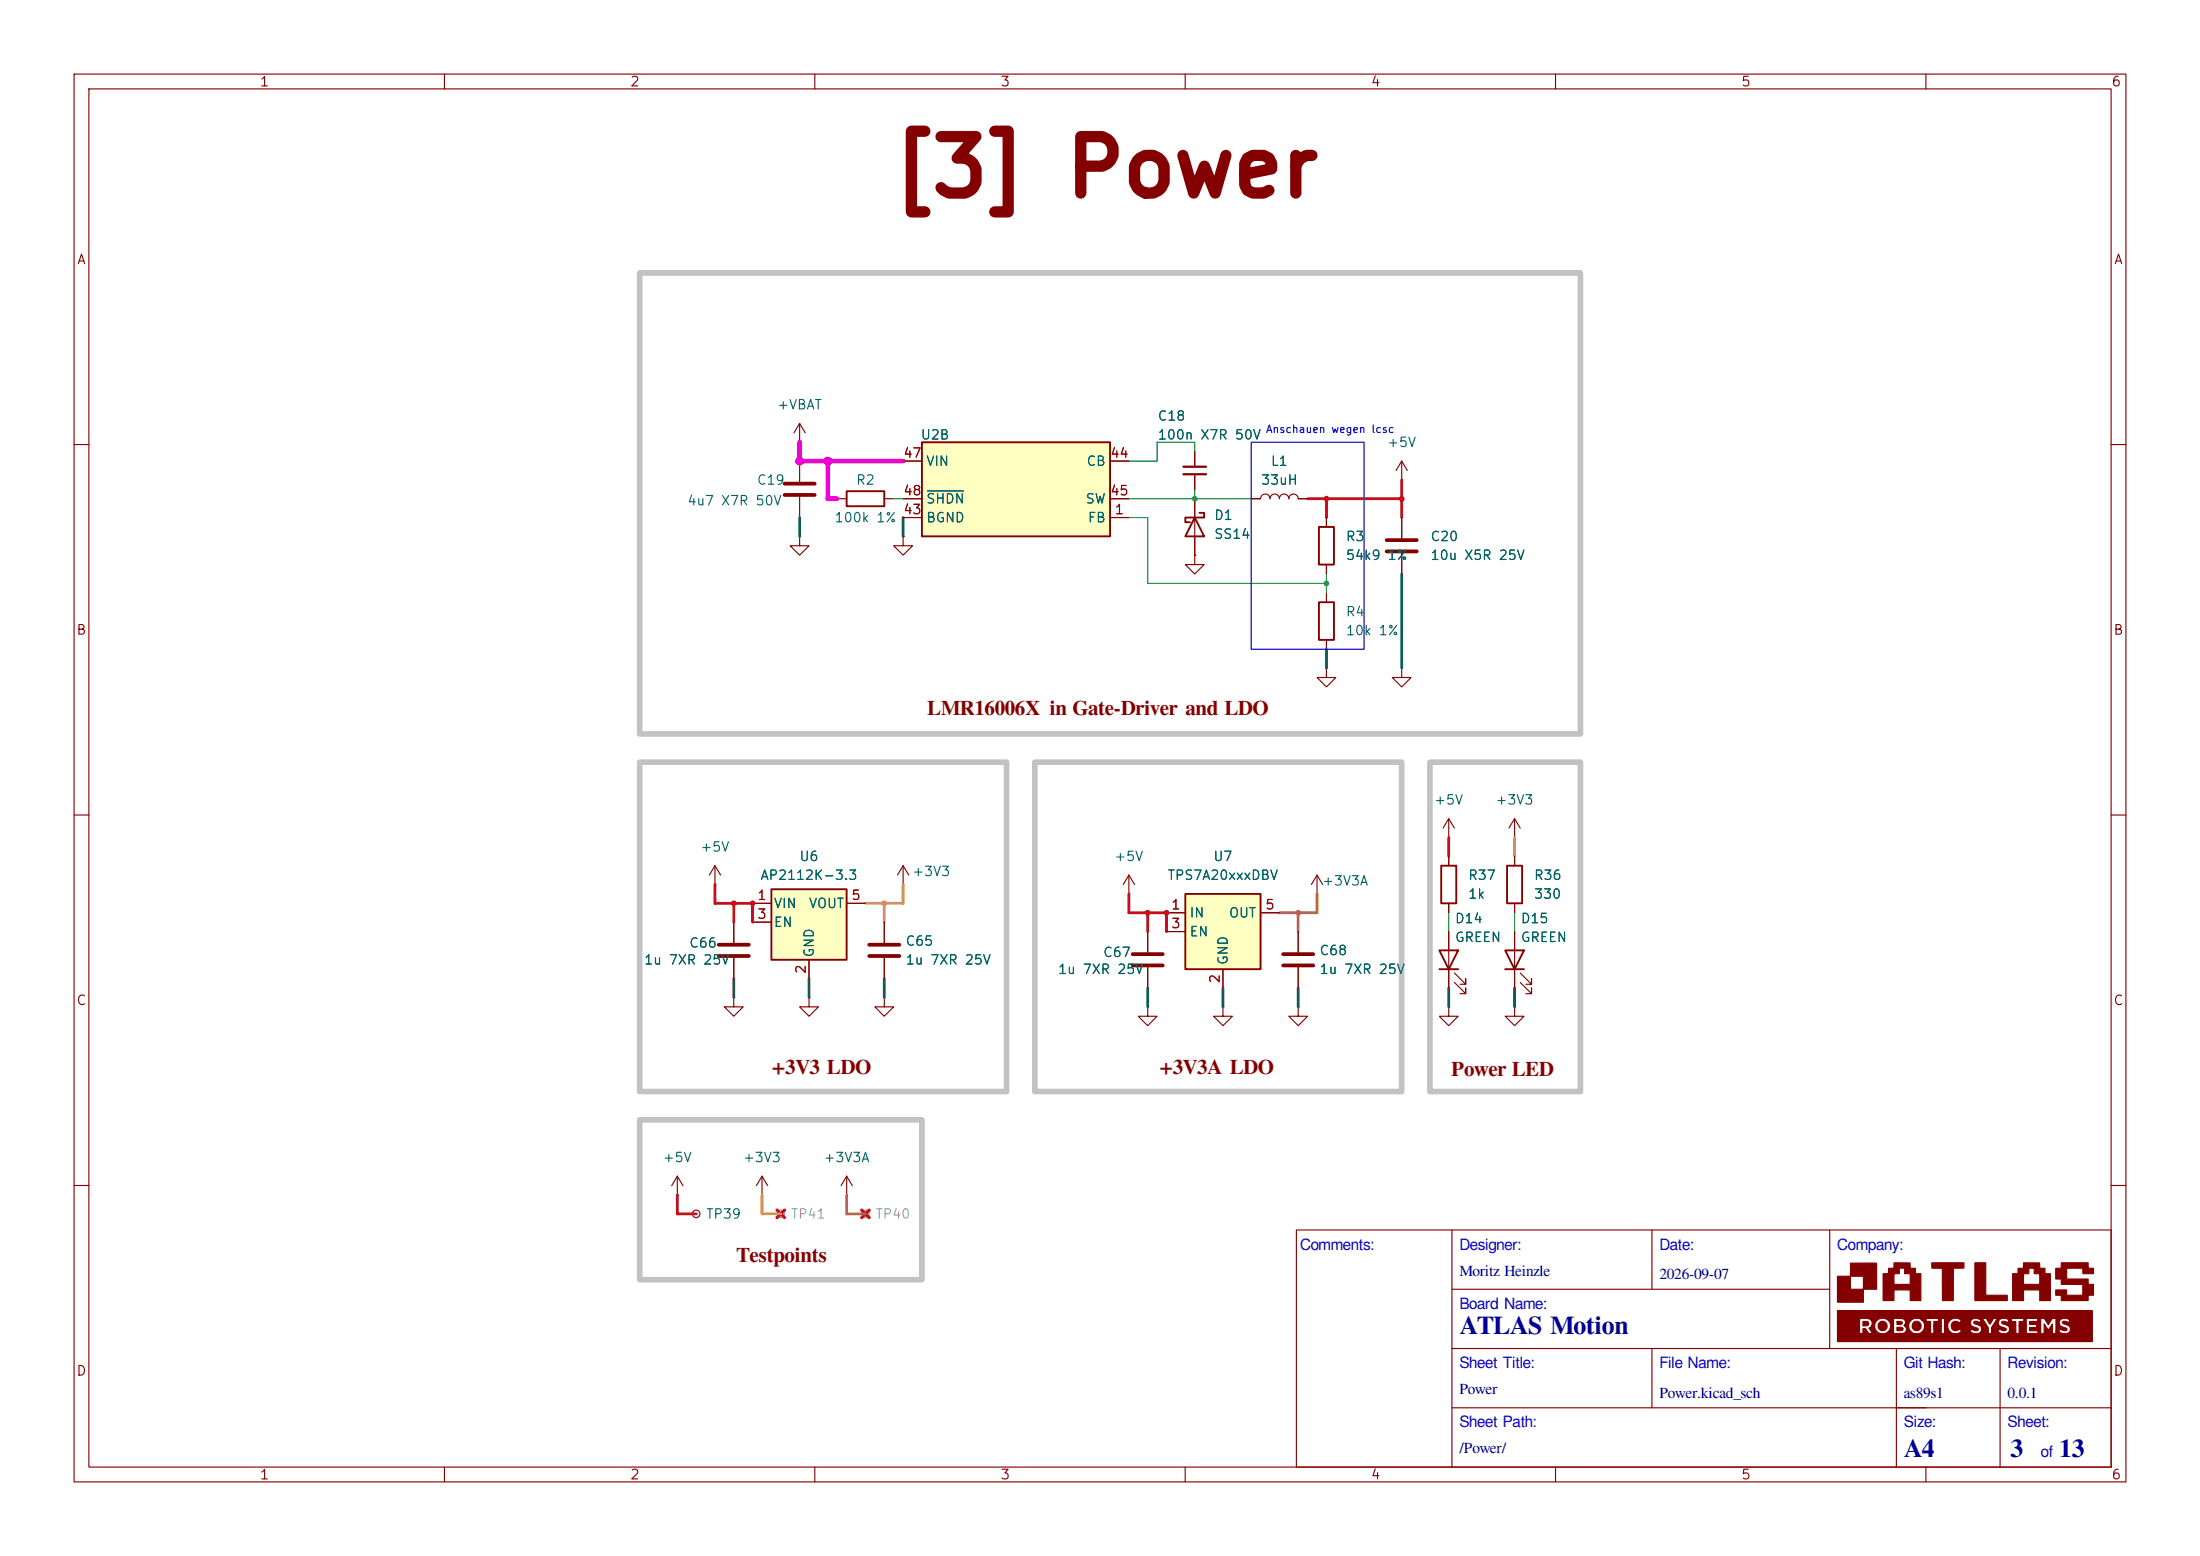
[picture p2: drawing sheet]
<svg xmlns="http://www.w3.org/2000/svg" width="297mm" height="210mm" viewBox="0 0 297 210" stroke-linecap="round" stroke-linejoin="round" font-family="sans-serif">
<g fill="none" stroke="#840000" stroke-width=".15">
<path d="M10 10h277v190h-277zM12 12h273v186h-273zM60 10v2M110 10v2M160 10v2M210 10v2M260 10v2M107.9 59.7h.1M107.9 57.2l-.7 1.2M107.9 57.2l.8 1.2M107.9 57.2v2.5M10 60h2"/>
<path d="M161.3 74.9v1.3h1.3l-1.3 1.3-1.3-1.3h1.3M161.3 74.9h.1M161.3 61v2M161.3 64v2M161.3 67.3v7.6M189.2 64.8h.1M189.2 62.2l-.7 1.3M189.2 62.2l.8 1.3M189.2 62.2v2.6M285 60h2M189.2 90.2v1.2h1.3l-1.3 1.3-1.2-1.3h1.2M189.2 90.2h.1"/>
<path d="M10 110h2M285 110h2M10 160h2M175 166h110v32h-110zM196 174h51M196 166v32M223 166v8M247 166v16M285 160h2M60 198v2M110 198v2M160 198v2"/>
<path d="M196 190h89M196 182h89M210 198v2M223 182v8M256 182v16M260 198v2M270 182v16"/>
</g>
<g fill="#840000" stroke="#840000" stroke-width=".15">
<path d="M248.1 176.9h34.4v4.2h-34.4v-1.9h2.9l.1 .8h.4v-.7h.3l.5 .7h.2h.3l-.5-.7 .4-.4h.4v.2a1.08 1.08 0 0 0 1.1 .9 1.08 1.08 0 0 0 1-1h.4v1h.9a.59 .59 0 0 0 .8-.3 .59 .59 0 0 0-.2-.7v-.1h.6a1.07 1.07 0 0 0 1.4 1.1 1.07 1.07 0 0 0 .3-1.9h.6v.3h.6v1.6h.5v-1h1v1h.4v-1h.4a1.07 1.07 0 0 0 .7 1 1.07 1.07 0 0 0 1.2-.3h1.1l.1 .1a1.04 1.04 0 0 0 1.5-.2 .6 .6 0 0 0-.6-.8l-.4-.2v-.1a.54 .54 0 0 1 .7 0l.3-.3-.4-.2h.6l.3 .6a1.37 1.37 0 0 1 .4 1.4h.5v-.3h.8a1 1 0 0 0 1.6-.2 .68 .68 0 0 0-.8-.8l-.2-.1v-.2l.2-.1 .5 .2 .2-.4h.3v.2l.6 .1v1.6h.5v-1h1v1h1.5v-.4h-1.1v-.4h1v-.2h.5v1h.5v-1.3l.5 .8 .6-.8v1.3h.5v-.3h.3a.95 .95 0 0 0 1.6-.2 .72 .72 0 0 0-.8-.8l-.3-.2a.54 .54 0 0 1 .8 0l.3-.3a.85 .85 0 0 0-1.5 .3 .84 .84 0 0 0 .9 .7l.2 .2a.64 .64 0 0 1-.9 0l-.3 .3h-.3v-1.8h-.5l-.6 .9-.5-.9h-.5v1.1h-.5v-.2h-1v-.4h1.1v-.5h-1.5v1.1h-1v-.6h.6v-.5h-1.7v.2h-.3l-.3-.1a.68 .68 0 0 0-.9 .1 .68 .68 0 0 0 0 .9l.5 .2a.27 .27 0 0 1 .2 0 .27 .27 0 0 1 .1 .3 .92 .92 0 0 1-.8-.1l-.3 .3h-.8v-.5l.7-1.2-.5-.1-.5 .8-.4-.8h-1.3a.64 .64 0 0 0-.9 .5 .64 .64 0 0 0 .7 .8l.4 .2a.39 .39 0 0 1-.3 .2 .39 .39 0 0 1-.4-.1l-.2-.1-.3 .3h-1.1l-.3-.3a.63 .63 0 0 1-.9 0 .63 .63 0 0 1 0-.9 .63 .63 0 0 1 .9 0l.3-.3a1.09 1.09 0 0 0-1.2-.2 1.09 1.09 0 0 0-.7 1h-.4v-1.1h-.4v1.1h-1v-.6h.6v-.5h-1.7v.2h-.6a1.08 1.08 0 0 0-1.7 .8h-.6l.1-.2a.64 .64 0 0 0-.2-.6 .64 .64 0 0 0-.7-.1l-.7-.1v1.1h-.4a1.08 1.08 0 0 0-1-1.1 1.08 1.08 0 0 0-1.1 1h-.4v-.1a.77 .77 0 0 0-1-.9l-.7 .1v1.2h-2.9z"/>
<path d="M248.1 172.3h1.7v-1.8h3.5v3.5h-1.7v1.8h-3.5v-2.7h1.7v.9h1.8v-1.7h-1.8v.8h-1.7z"/>
<path d="M254.2 171.9h1.5v1.4h2.2v-1.4h-.8v-.7h-.7v.7h-1.5l.1-.7h.7v-.8l2.2 .1v.7h.7v.7h.7v3.6h-1.4v-1.4h-2.2v1.4h-1.5z"/>
<path d="M260.8 170.4h4.3v.7l-1.4 .1v4.3h-1.5v-4.3h-1.4z"/>
<path d="M266.6 170.4h1.5v4.4h2.9v.7h-4.4z"/>
<path d="M271.7 171.9h1.5v1.4h2.2v-1.4h-.8v-.7h-.7v.7h-1.5v-.7h.8v-.8l2.2 .1v.7h.7v.7h.7v3.6h-1.4v-1.4h-2.2v1.4h-1.5z"/>
<path d="M277.5 171.2h.8v-.8h3.6v.8h.7v.7h-1.4v-.7h-2.2v1.4h2.9v.7h.7v1.5h-.7v.7h-3.6v-.7h-.8v-.7h1.5v.7h2.2v-1.4l-2.9-.1v-.7h-.8z"/>
<path d="M251.5 178.4h.5a.31 .31 0 0 1 .3 .4 .31 .31 0 0 1-.5 .1l-.3 .1z"/>
<path d="M256.1 179.1h.3a.38 .38 0 0 1 .5 .4l-.2 .1h-.6z"/>
<path d="M256.1 178.4h.6l.1 .1v.1l-.1 .1-.6 .1z"/>
<circle cx="254.2" cy="179" r=".63"/>
<circle cx="258.8" cy="179" r=".63"/>
</g>
<path d="M159.8 63h3M159.8 64h3" fill="none" stroke="#840000" stroke-width=".3"/>
<path d="M161.3 69.9l1.3 2.5h-2.6zM161.9 69.2h.7v.7h-2.6v.6h.7" fill="none" stroke="#840000" stroke-width=".25"/>
<path d="M124.5 59.7h25.4v12.7h-25.4z" fill="#ffffc2"/>
<path d="M124.5 59.7h25.4v12.7h-25.4zM114.3 66.3h5.1v2h-5.1zM194.6 116.8h2v5.1h-2zM194.3 128.3h2.5l-1.2 2.5zM194.3 130.8h2.5" fill="none" stroke="#840000" stroke-width=".25"/>
<g fill="none" stroke="#840000" stroke-width=".15">
<path d="M107.9 72.4v1.3h1.3l-1.3 1.2-1.2-1.2h1.2M107.9 72.4h.1M107.9 62.2v2.8M107.9 67.1v2.8M113 67.3h1.3M119.4 67.3h1.2M121.9 72.4v1.3h1.3l-1.3 1.2-1.3-1.2h1.3M121.9 72.4h.1M121.9 69.9h2.6M121.9 62.2h2.6M121.9 67.3h2.6M149.9 69.9h2.5"/>
<path d="M149.9 62.2h2.5M149.9 67.3h2.5M168.9 67.3h1.3a.64 .64 0 0 1 .6-.6 .64 .64 0 0 1 .6 .6 .64 .64 0 0 1 .7-.6 .64 .64 0 0 1 .6 .6 .64 .64 0 0 1 .7-.6 .64 .64 0 0 1 .6 .6 .64 .64 0 0 1 .6-.6 .64 .64 0 0 1 .7 .6h1.2M189.2 69.9v2.7M189.2 74.7v2.8M195.6 113h.1M195.6 110.5v2.5M195.6 115.6v1.2M195.6 110.5l-.8 1.3M195.6 110.5l.7 1.3M195.6 121.9v1.3M195.6 125.7v7.7"/>
<path d="M196.3 132.6l1.6 1.5v-.7v.7h-.8M196.3 131.3l1.6 1.5v-.7v.7h-.8M91.4 158.8l-.7 1.2M91.4 158.8l.8 1.2M91.4 158.8v2.5M102.9 158.8l-.8 1.2M102.9 158.8l.7 1.2M102.9 158.8v2.5M91.4 161.3h.1M94 163.8h.1M102.9 161.3h.1"/>
<circle cx="94" cy="163.8" r=".51"/>
</g>
<path d="M125.2 66.3h4.9" fill="none" stroke="#006464" stroke-width=".15"/>
<path d="M105.9 65.3h4.1M105.9 66.8h4.1M187.2 72.9h4.1M187.2 74.4h4.1" fill="none" stroke="#840000" stroke-width=".51"/>
<g fill="none" stroke="#a1a1a1" stroke-width=".15">
<path d="M105.4 163.8h.1M116.8 163.8h.1"/>
<circle cx="105.4" cy="163.8" r=".51"/>
<circle cx="116.8" cy="163.8" r=".51"/>
</g>
<path d="M104.9 163.3l1 1M105.9 163.3l-1 1M116.3 163.3l1 1M117.3 163.3l-1 1" fill="none" stroke="#e12e31" stroke-width=".46"/>
<path d="M104.1 120h10.2v9.5h-10.2z" fill="#ffffc2"/>
<path d="M104.1 120h10.2v9.5h-10.2z" fill="none" stroke="#840000" stroke-width=".25"/>
<path d="M101.6 121.9h2.5M101.6 124.5h2.5M109.2 129.5v2.6M114.3 121.9h2.5" fill="none" stroke="#840000" stroke-width=".15"/>
<path d="M160 120.7h10.2v10.1h-10.2z" fill="#ffffc2"/>
<path d="M178.1 71.1h2v5.1h-2zM178.1 81.3h2v5.1h-2zM203.5 116.8h2v5.1h-2zM160 120.7h10.2v10.1h-10.2zM203.2 128.3h2.5l-1.2 2.5zM203.2 130.8h2.5" fill="none" stroke="#840000" stroke-width=".25"/>
<g fill="none" stroke="#840000" stroke-width=".15">
<path d="M121.9 72.4h.1M121.9 67.3h2.6M121.9 69.9h2.6M121.9 62.2h2.6M149.9 67.3h2.5M149.9 69.9h2.5M149.9 62.2h2.5M161.3 74.9h.1M161.3 61v2M161.3 64v2M161.3 67.3v2.6M161.3 72.4v2.5"/>
<path d="M168.9 67.3h1.3M175.3 67.3h1.2M179.1 69.9v1.2M179.1 76.2v1.3M189.2 69.9v2.7M189.2 74.7v2.8M179.1 90.2v1.2h1.2l-1.2 1.3-1.3-1.3h1.3M179.1 90.2h.1M179.1 80v1.3M179.1 86.4v1.2M96.5 119.4h.1M96.5 116.8l-.7 1.3"/>
<path d="M96.5 116.8l.8 1.3M96.5 116.8v2.6M121.9 119.4h.1M121.9 116.8l-.7 1.3M121.9 116.8l.8 1.3M121.9 116.8v2.6M152.4 118.1l-.8 1.3M152.4 118.1l.8 1.3M152.4 118.1v2.6M177.8 118.1l-.8 1.3M177.8 118.1l.8 1.3M177.8 118.1v2.6"/>
<path d="M195.6 115.6v1.2M204.5 113h.1M204.5 110.5v2.5M204.5 115.6v1.2M204.5 110.5l-.8 1.3M204.5 110.5l.7 1.3M99.1 134.6v1.3h1.2l-1.2 1.3-1.3-1.3h1.3M99.1 134.6h.1M99.1 124.5v2.8M99.1 129.3v2.8M101.6 121.9h2.5M101.6 124.5h2.5"/>
<path d="M109.2 134.6v1.3h1.3l-1.3 1.3-1.3-1.3h1.3M109.2 134.6h.1M109.2 129.5v2.6M114.3 121.9h2.5M119.4 134.6v1.3h1.2l-1.2 1.3-1.3-1.3h1.3M119.4 134.6h.1M119.4 124.5v2.8M119.4 129.3v2.8M152.4 120.7h.1M154.9 135.9v1.3h1.3l-1.3 1.2-1.2-1.2h1.2M154.9 135.9h.1M154.9 125.7v2.8"/>
<path d="M154.9 130.6v2.8M157.5 123.2h2.5M157.5 125.7h2.5M165.1 135.9v1.3h1.3l-1.3 1.2-1.3-1.2h1.3M165.1 135.9h.1M165.1 130.8v2.6M170.2 123.2h2.5M175.3 135.9v1.3h1.2l-1.2 1.2-1.3-1.2h1.3M175.3 135.9h.1M175.3 125.7v2.8M175.3 130.6v2.8M177.8 120.7h.1"/>
<path d="M195.6 135.9v1.3h1.2l-1.2 1.2-1.3-1.2h1.3M195.6 135.9h.1M195.6 121.9v1.3M195.6 125.7v2.6M195.6 130.8v2.6M204.5 135.9v1.3h1.2l-1.2 1.2-1.3-1.2h1.3M204.5 135.9h.1M204.5 121.9v1.3M204.5 125.7v7.7M205.2 132.6l1.6 1.5v-.7v.7h-.8M205.2 131.3l1.6 1.5v-.7v.7h-.8M114.3 158.8l-.8 1.2"/>
<path d="M114.3 158.8l.8 1.2M114.3 158.8v2.5M114.3 161.3h.1"/>
</g>
<path d="M97 127.5h4.1M97 129h4.1M117.3 127.5h4.1M117.3 129h4.1M152.9 128.8h4.1M152.9 130.3h4.1M173.2 128.8h4.1M173.2 130.3h4.1" fill="none" stroke="#840000" stroke-width=".51"/>
<path d="M107.9 69.9v2.5M121.9 69.9v2.5M189.2 77.5v12.7M179.1 87.6v2.6M99.1 132.1v2.5M109.2 132.1v2.5M119.4 132.1v2.5M154.9 133.4v2.5M165.1 133.4v2.5M175.3 133.4v2.5M195.6 133.4v2.5M204.5 133.4v2.5" fill="none" stroke="#484848" stroke-width=".38"/>
<path d="M120.6 67.3h1.3M152.4 67.3h16.5M152.4 69.9h2.5v8.8h24.2M161.3 61v-1.3h-5.1v2.5h-3.8M161.3 66v1.3M179.1 77.5v2.5M195.6 123.2v2.5M204.5 123.2v2.5" fill="none" stroke="#009600" stroke-width=".15"/>
<path d="M176.5 67.3h12.7M179.1 67.3v2.6M189.2 64.8v5.1M96.5 119.4v2.5h5.1v2.6M195.6 113v2.6M99.1 121.9v2.6M152.4 120.7v2.5h5.1v2.5M154.9 123.2v2.5M91.4 161.3v2.5h2.6" fill="none" stroke="#ff061c" stroke-width=".38"/>
<path d="M107.9 59.7v2.5h14M111.8 62.2v5.1h1.2" fill="none" stroke="#f0f" stroke-width=".63"/>
<path d="M175.3 123.2v2.5M177.8 120.7v2.5h-5.1M114.3 161.3v2.5h2.5" fill="none" stroke="#dd8500" stroke-width=".38"/>
<path d="M121.9 119.4v2.5h-5.1M204.5 113v2.6M119.4 121.9v2.6M102.9 161.3v2.5h2.5" fill="none" stroke="#f90" stroke-width=".38"/>
<path d="M86.4 36.8h127v62.3h-127zM86.4 102.9h49.5v44.4h-49.5zM139.7 102.9h49.5v44.4h-49.5zM193 102.9h20.4v44.4h-20.4zM86.4 151.1h38.1v21.6h-38.1z" fill="none" stroke="#c2c2c2" stroke-width=".76"/>
<path d="M168.9 59.7h15.2v27.9h-15.2z" fill="none" stroke="#0000c2" stroke-width=".15"/>
<path d="M125.2 66.3h4.9" fill="none" stroke="#006464" stroke-width=".15"/>
<g fill="#f0f" stroke="#f0f" stroke-width=".14">
<circle cx="107.9" cy="62.2" r=".54"/>
<circle cx="111.8" cy="62.2" r=".54"/>
</g>
<g fill="#ff061c" stroke="#ff061c" stroke-width=".14">
<circle cx="99.1" cy="121.9" r=".32"/>
<circle cx="154.9" cy="123.2" r=".32"/>
<circle cx="179.1" cy="67.3" r=".32"/>
<circle cx="189.2" cy="67.3" r=".32"/>
<circle cx="101.6" cy="121.9" r=".32"/>
<circle cx="157.5" cy="123.2" r=".32"/>
</g>
<g fill="#009600" stroke="#009600" stroke-width=".14">
<circle cx="179.1" cy="78.7" r=".3"/>
<circle cx="161.3" cy="67.3" r=".3"/>
</g>
<circle cx="119.4" cy="121.9" r=".32" fill="#f90" stroke="#f90" stroke-width=".14"/>
<circle cx="175.3" cy="123.2" r=".32" fill="#dd8500" stroke="#dd8500" stroke-width=".14"/>
<text font-size="7.6" fill="#840000" x="120.1" y="28.4">[3] Power</text>
<g font-size="3.5" fill="#00007f">
<text x="197" y="180.1">ATLAS Motion</text>
<text x="257" y="196.6">A4</text>
<text x="271.4" y="196.6">3</text>
<text x="278" y="196.6">13</text>
</g>
<g font-size="2.8" fill="#840000">
<text x="125.2" y="96.5">LMR16006X in Gate-Driver and LDO</text>
<text x="104.2" y="145">+3V3 LDO</text>
<text x="156.5" y="145">+3V3A LDO</text>
<text x="195.9" y="145.2">Power LED</text>
<text x="99.4" y="170.4">Testpoints</text>
</g>
<g font-size="2.1" fill="#00f">
<text x="175.5" y="168.7">Comments:</text>
<text x="197" y="168.7">Designer:</text>
<text x="224" y="168.7">Date:</text>
<text x="248" y="168.7">Company:</text>
<text x="197" y="176.7">Board Name:</text>
<text x="197" y="184.7">Sheet Title:</text>
<text x="224" y="184.7">File Name:</text>
<text x="257" y="184.7">Git Hash:</text>
<text x="271" y="184.7">Revision:</text>
<text x="197" y="192.7">Sheet Path:</text>
<text x="257" y="192.7">Size:</text>
<text x="271" y="192.7">Sheet:</text>
<text x="275.5" y="196.7">of</text>
</g>
<g font-size="2.1" fill="#00007f">
<text x="197" y="172.2">Moritz Heinzle</text>
<text x="224" y="172.7">2026-09-07</text>
<text x="197" y="188.2">Power</text>
<text x="224" y="188.7">Power.kicad_sch</text>
<text x="257" y="188.7">as89s1</text>
<text x="271" y="188.7">0.0.1</text>
<text x="197" y="196.2">/Power/</text>
</g>
<g font-size="1.3" fill="#840000">
<text x="35" y="12">1</text>
<text x="85" y="12">2</text>
<text x="135" y="12">3</text>
<text x="185" y="12">4</text>
<text x="235" y="12">5</text>
<text x="285" y="12">6</text>
<text x="10.3" y="36">A</text>
<text x="285.3" y="36">A</text>
<text x="10.2" y="86">B</text>
<text x="285.2" y="86">B</text>
<text x="10.2" y="136">C</text>
<text x="285.2" y="136">C</text>
<text x="10.2" y="186">D</text>
<text x="285.2" y="186">D</text>
<text x="35" y="200">1</text>
<text x="85" y="200">2</text>
<text x="135" y="200">3</text>
<text x="185" y="200">4</text>
<text x="235" y="200">5</text>
<text x="285" y="200">6</text>
</g>
<g font-size="1.3" fill="#006464">
<text x="104.8" y="55.6">+VBAT</text>
<text x="124.2" y="59.6">U2B</text>
<text x="156.2" y="57.1">C18</text>
<text x="156.2" y="59.6">100n X7R 50V</text>
<text x="102.1" y="65.7">C19</text>
<text x="115.5" y="65.7">R2</text>
<text x="124.9" y="63.2">VIN</text>
<text x="146.6" y="63.2">CB</text>
<text x="170.1" y="65.7">33uH</text>
<text x="171.5" y="63.2">L1</text>
<text x="187.2" y="60.7">+5V</text>
<text x="92.7" y="68.5">4u7 X7R 50V</text>
<text x="112.6" y="70.8">100k 1%</text>
<text x="124.9" y="70.8">BGND</text>
<text x="124.9" y="68.3">SHDN</text>
<text x="146.5" y="68.3">SW</text>
<text x="146.8" y="70.8">FB</text>
<text x="163.8" y="70.5">D1</text>
<text x="163.8" y="73">SS14</text>
<text x="181.6" y="73.4">R3</text>
<text x="181.6" y="75.9">54k9 1%</text>
<text x="193" y="73.4">C20</text>
<text x="193" y="75.9">10u X5R 25V</text>
<text x="181.6" y="83.5">R4</text>
<text x="181.6" y="86.1">10k 1%</text>
<text x="193.5" y="108.9">+5V</text>
<text x="201.8" y="108.9">+3V3</text>
<text x="94.5" y="115.3">+5V</text>
<text x="102.6" y="119.1">AP2112K-3.3</text>
<text x="107.8" y="116.5">U6</text>
<text x="123.1" y="118.6">+3V3</text>
<text x="150.3" y="116.5">+5V</text>
<text x="157.5" y="119.1">TPS7A20xxxDBV</text>
<text x="163.7" y="116.5">U7</text>
<text x="178.4" y="119.8">+3V3A</text>
<text x="198.1" y="119.1">R37</text>
<text x="207" y="119.1">R36</text>
<text x="104.4" y="122.9">VIN</text>
<text x="104.4" y="125.4">EN</text>
<text x="109.1" y="122.9">VOUT</text>
<text x="160.5" y="124.2">IN</text>
<text x="165.8" y="124.2">OUT</text>
<text x="196.3" y="124.9">D14</text>
<text x="198.1" y="121.6">1k</text>
<text x="205.2" y="124.9">D15</text>
<text x="207" y="121.6">330</text>
<text x="86.9" y="130.5">1u 7XR 25V</text>
<text x="92.9" y="128.2">C66</text>
<text x="110.2" y="129.3" transform="rotate(-90 110.2 129.3)">GND</text>
<text x="122.2" y="128">C65</text>
<text x="122.2" y="130.5">1u 7XR 25V</text>
<text x="142.7" y="131.8">1u 7XR 25V</text>
<text x="148.8" y="129.5">C67</text>
<text x="160.5" y="126.7">EN</text>
<text x="166.1" y="130.3" transform="rotate(-90 166.1 130.3)">GND</text>
<text x="178" y="129.2">C68</text>
<text x="178" y="131.8">1u 7XR 25V</text>
<text x="196.3" y="127.5">GREEN</text>
<text x="205.2" y="127.5">GREEN</text>
<text x="89.4" y="157.2">+5V</text>
<text x="100.2" y="157.2">+3V3</text>
<text x="111.1" y="157.2">+3V3A</text>
<text x="95.2" y="164.8">TP39</text>
</g>
<g font-size="1.3" fill="#a90000">
<text x="121.9" y="62.1">47</text>
<text x="149.8" y="62.1">44</text>
<text x="121.9" y="69.7">43</text>
<text x="121.9" y="67.2">48</text>
<text x="149.8" y="67.2">45</text>
<text x="150.4" y="69.7">1</text>
<text x="102.1" y="121.8">1</text>
<text x="102.1" y="124.3">3</text>
<text x="114.8" y="121.8">5</text>
<text x="158" y="123.1">1</text>
<text x="158" y="125.6">3</text>
<text x="170.7" y="123.1">5</text>
<text x="109.1" y="131.5" transform="rotate(-90 109.1 131.5)">2</text>
<text x="165" y="132.8" transform="rotate(-90 165 132.8)">2</text>
</g>
<g font-size="1.3" fill="#989898">
<text x="106.7" y="164.8">TP41</text>
<text x="118.1" y="164.8">TP40</text>
</g>
<text font-size="1" fill="#0000c2" x="170.8" y="58.7">Anschauen wegen lcsc</text>
</svg>
